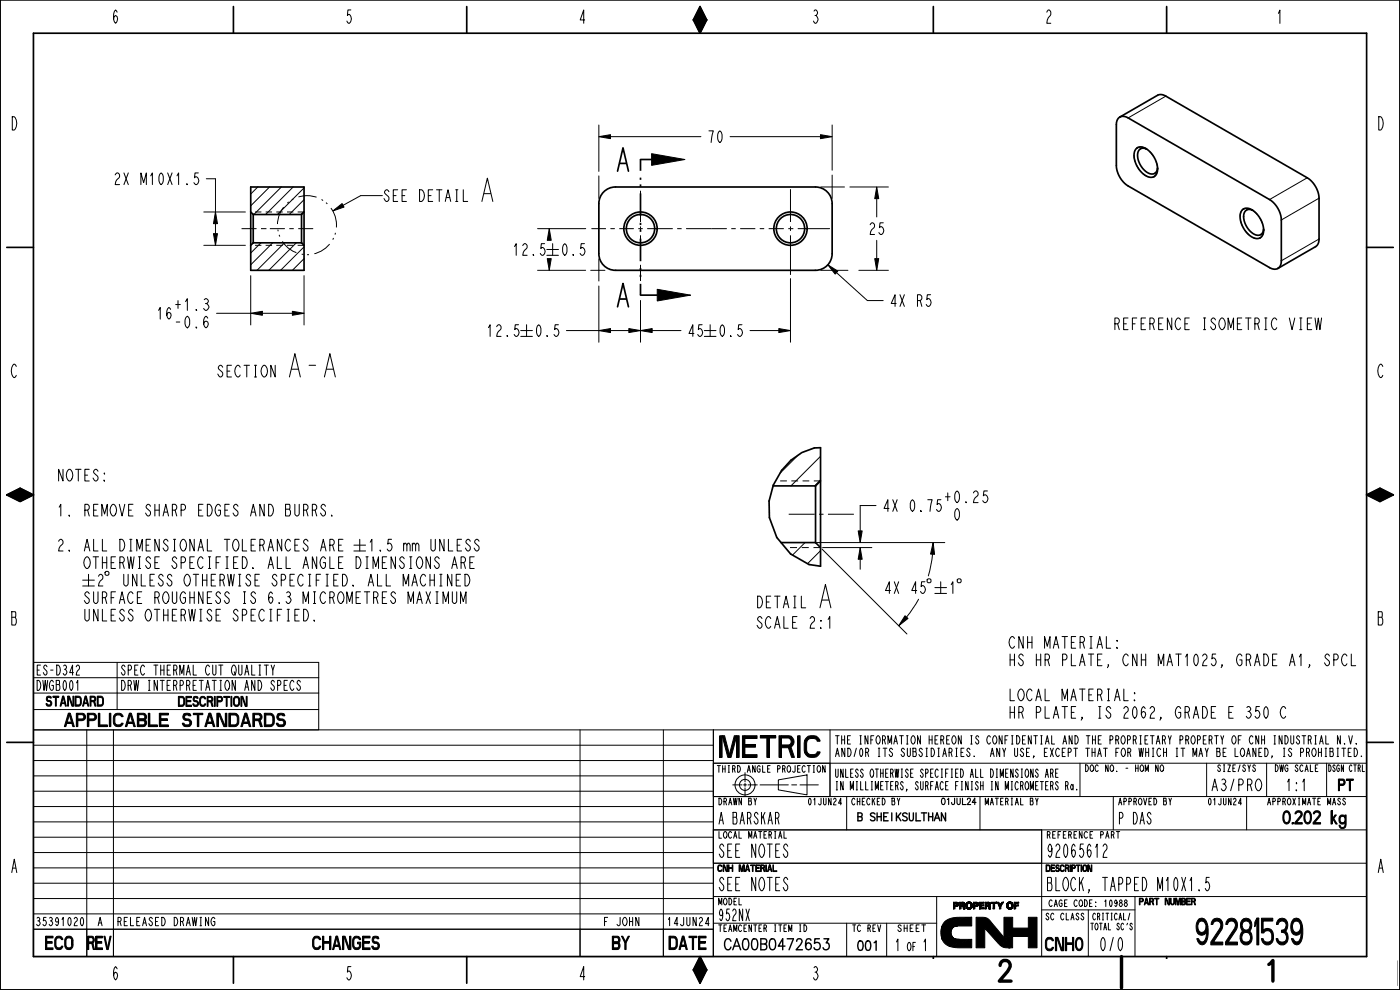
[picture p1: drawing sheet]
<svg xmlns="http://www.w3.org/2000/svg" width="420mm" height="297mm" viewBox="0 0 420 297" stroke-linecap="round" stroke-linejoin="round" font-family="sans-serif">
<g fill="#000">
<path d="M210 2l2 4h-4zM208 6h4l-2 4zM179.7 41l3.5-.6v1.2zM195.5 46.1l10 1.8-10 1.7zM246.2 40.4l3.5 .6-3.5 .6zM263 56.1l.6 3.5h-1.2zM64.6 63.6l.6 3.5h-1.2zM64 70.1h1.2l-.6 3.5zM99.9 63.3l2.7-2.2 .6 1zM164.8 68.6l.6 3.5h-1.2zM248.4 79.4l3 2-.8 .8zM75.2 94l3.5-.6v1.2z"/>
<path d="M87.7 93.4l3.5 .6-3.5 .6zM164.2 77.6h1.2l-.6 3.5zM179.7 99.2l3.5-.6v1.2zM188.7 98.6l3.5 .6-3.5 .6zM192.2 99.2l3.5-.6v1.2zM197.2 86.8l10 1.7-10 1.8zM233.7 98.6l3.5 .6-3.5 .6zM262.4 77.6h1.2l-.6 3.5zM2 148.5l4-2 4 2zM2 148.5h8l-4 2zM410 148.5l4-2 4 2zM410 148.5h8l-4 2z"/>
<path d="M257.5 159.3h1.2l-.6 3.5zM258.1 164.3l.6 3.5h-1.2zM280 162.8l.4 3.5-1.2-.1zM271.5 184.7l.9 .8-2.8 2.2zM59.2 214.4h.5v3.6h-.5zM283.4 276.6l8.1-1.4v2.6l-8.9 .1zM282.3 279.9h3.1zM282.3 279.8l3.1-.2zM282.3 280h3.1zM282.3 279.5h3.1v.1l-3.1 .2zM282.3 279.4l3.1-.1zM282.4 279.3l3-.1z"/>
<path d="M282.4 279.1h3.1l-.1 .1-3 .1zM282.4 279l3.1-.1zM282.4 278.9l3.1-.1zM282.4 278.8l3.2-.1zM282.4 278.7l3.3-.1-3.3 .2zM282.4 278.6l3.3-.1zM282.5 278.5l3.3-.1zM282.5 278.4l3.4-.1zM282.5 278.3h3.4zM282.5 278.2h3.5zM282.5 278.2l3.6-.1zM282.6 278.1l3.7-.1z"/>
<path d="M282.6 278l3.8-.1zM282.6 277.9h4.1zM282.6 277.9l4.8-.1zM283.5 276.5l1.1-.8 1.5-.4 5.4-.1zM292.9 275.2h2.4l1.2 .5 4.7 5.5 2.6-.2-3.7 2.6-4.6-5.1v5.9h-2.6zM308.5 275.2h2.6v9.2h-2.6zM210 287l2 4h-4zM208 291h4l-2 4zM284.7 283.8l6.8-2v2.5h-4.4zM282.3 280.1h3.1zM282.4 280.2l3-.1v.2l-3 .1zM282.4 280.4h3z"/>
<path d="M282.4 280.5h3.1zM282.4 280.6l3.1-.1v.2l-3.1 .1zM282.4 280.8h3.2zM282.4 280.9h3.2zM282.4 281h3.3zM282.5 281l3.2 .1zM282.5 281.1h3.3zM282.5 281.2h3.4zM282.5 281.3h3.5zM282.5 281.4h3.6zM282.6 281.5h3.5zM282.6 281.5h3.7z"/>
<path d="M282.6 281.6h3.8zM282.6 281.7h4zM282.7 281.7l4.2 .1zM282.7 281.8h4.9zM282.7 281.9l5.2-.1zM282.7 281.9l8.8-.1-6.8 2-1.2-.8zM300.1 283.6l3.7-2.6v3.4l-2.4-.1zM302.6 284.4h.5zM301.2 275.2h2.6v3.2h4.7v2.6h-4.7l-2.6 .2z"/>
</g>
<g fill="none" stroke="#000" stroke-width=".3">
<path d="M208 6h4l-2 4zM210 2l2 4h-4zM179.7 37.5v13.9M249.7 37.5v13.6M349.8 28.8l-11.3 6.6M61.9 53.6h2.7v10M77.3 56.1l-2.1 2.1M80.9 56.1l-5.7 5.7M84.4 56.1l-8.2 8.2M88 56.1l-8.3 8.2M91.2 56.4l-8 7.9M91.2 59.9l-4.4 4.4"/>
<path d="M114.7 58.7h-6.5l-5.3 2.9M179.7 41l3.5-.6v1.2zM179.7 52.8v6.7M183.2 41h27.1M192.2 57.2v9.4M195.5 46.1l10 1.8-10 1.7zM219 41h27.2M237.2 56.8v9.8M246.2 40.4l3.5 .6-3.5 .6zM246.3 56.1h7.1M249.7 52.5v7M255 56.1h11.5"/>
<path d="M263 56.1l.6 3.5h-1.2zM263 59.6v5.5M340.2 46.6l.3 1.8M341 49.6l1.1 1.6M342.9 52.1l1.7 1M343.1 52.3h.1M343.8 44.6a2.33 2.33 0 0 0-2.9 0M344.9 45.4l1.3 1.7M346.8 48.3l.4 1.1M347.1 51.9l-.4 .7-.9 .6M347.2 49.4h.1M347.2 49.4l.1 1"/>
<path d="M347.3 50.5h.1M347.3 50.5v.1M347.3 50.6h.1M347.3 50.6v.1M347.3 50.7h.1M392.2 53.3l-11.3 6.6M395.8 59.5l-11.4 6.5M61.1 73.6h12.5M61.1 63.6h12.5M64 70.1h1.2l-.6 3.5zM64.6 63.6l.6 3.5h-1.2zM64.6 67.1v3"/>
<path d="M72.5 68.6h4.5M76.5 73.6h1.9M76.5 63.6h1.9M78.3 72.8l-3.1 3.1M78.3 68.6h1.3M79.6 68.6h.1M79.7 73.6h1.9M79.7 63.6h1.9M81 68.6h4.5M81.8 72.8l-6.6 6.6M82.9 73.6h1.9M82.9 63.6h1.9"/>
<path d="M85.4 72.8l-8.3 8.3M86.1 73.6h1.9M86.1 63.6h1.9M86.8 68.6h1.3M88.9 72.8l-8.2 8.3M89.3 73.6h1.9M89.3 63.6h1.9M89.5 68.6h4.5M91.2 63.4l-.9 .9M91.2 74.1l-7 7M91.2 77.6l-3.5 3.5M99.9 63.3l2.7-2.2 .6 1z"/>
<path d="M161.3 68.6h14.4M164.1 74.8h3.5M164.1 76.6h3.5M164.2 77.6h1.2l-.6 3.5zM164.8 68.6l.6 3.5h-1.2zM165.8 73.1v3.5M177.4 68.6h4.4M179.7 77.7v6.6M183.1 68.6h1.4M185.8 68.6h4.4M191.5 68.6h1.3M192.2 67.9v1.4"/>
<path d="M192.2 70.6v4.9M192.2 76.8v1.3M192.2 79.5v4.8M194.2 68.6h7.7M203.2 68.6h1.3M205.9 68.6h12.2M219.4 68.6h1.3M222.1 68.6h4.5M228 68.6h1.3M230.6 68.6h4.6M236.5 68.6h1.5M237.2 67.9v1.4"/>
<path d="M237.2 70.6v11.9M239.4 68.6h9.6M248.4 79.4l3 2-.8 .8zM262.4 77.6h1.2l-.6 3.5zM263 72.1v5.5M372.1 64.2v.8M372.1 64.2h.1M372.2 66.2l.7 1.8M372.3 63.6l-.2 .6M372.3 63.6h.1M372.8 63l-.5 .6M373.1 62.7l-.4 .3"/>
<path d="M373.1 62.7h.1M373.5 69.1l1.3 1.4M373.6 62.5l-.5 .2M375.6 62.9l1.6 1.4M375.8 71.2l1.8 .3M377.2 64.3h.1M377.6 71.5h.1M378 65.5l.9 1.9M378.9 70.5l-.3 .3M378.9 70.4v.1M379.1 68.8h.1M379.1 68.8v.1"/>
<path d="M379.1 68.9h.1M379.1 69.1l-.2 1.3M379.1 69.1h.1M395.8 71.7l-11.4 6.5M65 94h10.2M75.2 94l3.5-.6v1.2zM75.2 82.7v14.8M78.7 94h9M87.7 93.4l3.5 .6-3.5 .6zM91.2 82.7v14.8M156.2 99.2h3.5M158 97.4v3.5"/>
<path d="M161.3 81.1h14.4M170 99.2h9.7M177.2 81.1h4.3M179.7 99.2l3.5-.6v1.2zM179.7 85.8v16.9M183.2 99.2h5.5M188.7 98.6l3.5 .6-3.5 .6zM192.2 99.2l3.5-.6v1.2zM192.2 90.1v12.6M195.7 99.2h8.6M197.2 86.8l10 1.7-10 1.8zM211.3 99.2h3.5"/>
<path d="M213.1 97.4v3.5M225 99.2h8.7M233.7 98.6l3.5 .6-3.5 .6zM237.2 83.6v19.1M246.3 81.1h8.1M251 81.8l9.2 8.4h4.8M257.7 81.1h8.8M156.2 100.9h3.5M211.3 100.9h3.5M239.4 136.6l-5.4 5.4M246.2 136.9l-8.9 8.9M2 148.5l4-2 4 2z"/>
<path d="M2 148.5h8l-4 2zM234.1 144.3h2M236.6 154.3h7.8M237.4 144.3h2.1M240.8 144.3h2M244.2 144.3h2M245.8 154.3h1.3M246.2 144l-1.8 1.8M248.4 154.3h7.8M257.5 159.3h1.2l-.6 3.5zM262.8 151.7h-4.7v7.6M410 148.5l4-2 4 2z"/>
<path d="M410 148.5h8l-4 2zM234.5 162.8h-.1M237 164.3h2.1M240.5 164.3h2.2M241.5 162.8l-3.7 3.7M244.1 164.3h2.1M245 162.8h38.5M246.2 165.2l-3.9 3.9M246.6 164.7l25.5 25.5M246.8 164.3h14.8M258.1 164.3l.6 3.5h-1.2zM258.1 167.8v3"/>
<path d="M267.2 177.2h-1.5l1.1-2.7v3.5M268.3 174.5l1.3 3.5M269.6 174.5l-1.3 3.5M275 177.2h-1.4l1.1-2.7v3.5M275.6 179.8l-3.6 5.3M277.5 174.5h-1l-.1 1.5 .3-.3a1.18 1.18 0 0 1 1 1.2 1.18 1.18 0 0 1-1 1.1l-.5-.6M278.2 173.9l.3-.2h.5l.3 .2v.6l-.3 .3h-.5l-.3-.3zM279.8 166.3l-.5 3.3-.8 3.2M280 162.8l.4 3.5-1.2-.1zM280.5 176.3h3.5M280.5 178h3.5M282.2 174.5v3.5"/>
<path d="M285.4 175.4l.5-.9v3.5M287.5 173.7h.6l.3 .2v.6l-.3 .3h-.6l-.3-.3v-.6zM10 198.7h85.6v14.2M35.1 198.7v14.2M271.5 184.7l.9 .8-2.8 2.2zM10 203.3h85.6M26 219v68M34 219v68M58 214h2.9v.4h-2.9zM59.2 214.4h.5v3.6h-.5zM95.6 207.9h-85.6v79.1h400v-68h-400h85.6v-6.1h-85.6M174 219v68"/>
<path d="M199 219v68M214 219v68v-8.2h-204h204M249 219v20M10 237.4h204M10 232.8h204M10 228.2h204M10 223.6h204M214 229h35v10h-35zM214 239h196M214 229h196M219.9 235.5h2.7M223.1 235.5h.9"/>
<path d="M223.5 231.8v2.8M223.5 235v.9M223.5 236.4v2.4M224.4 235.5h2.8M228 235.5h8.5M233.5 234l8.6-1.5v6l-8.6-1.5zM237.5 235.5h1.5M240 235.5h5.5M254 239v10M294 239v10M297.2 227l.5-2.5 .6 2.5M297.4 226.1h.7"/>
<path d="M324 229v10M334 239v10M362 229v10M374 239v10M380 229v10M398 229v10M10 255.8h204M10 251.2h204M10 246.6h204M10 242h204M214 259h196M312.5 249v38"/>
<path d="M410 249h-196v10h98.5M10 274.2h204M10 269.6h204M10 265h204M10 260.4h204M214 277h67M214 269h196M254 277v10M266 277v10M281 269v18M282.3 279.8l3.1-.2zM282.3 279.9h3.1z"/>
<path d="M282.3 280h3.1zM282.3 279.5h3.1v.1l-3.1 .2zM282.3 279.4l3.1-.1zM282.4 279.3l3-.1zM282.4 279.1h3.1l-.1 .1-3 .1zM282.4 279l3.1-.1zM282.4 278.9l3.1-.1zM282.4 278.8l3.2-.1zM282.4 278.7l3.3-.1-3.3 .2zM282.4 278.6l3.3-.1zM282.5 278.5l3.3-.1zM282.5 278.4l3.4-.1z"/>
<path d="M282.5 278.3h3.4zM282.5 278.2h3.5zM282.5 278.2l3.6-.1zM282.6 278.1l3.7-.1zM282.6 278l3.8-.1zM282.6 277.9h4.1zM282.6 277.9l4.8-.1zM283.4 276.6l8.1-1.4v2.6l-8.9 .1zM283.5 276.5l1.1-.8 1.5-.4 5.4-.1zM292.9 275.2h2.4l1.2 .5 4.7 5.5 2.6-.2-3.7 2.6-4.6-5.1v5.9h-2.6zM301.2 275.2h2.6v3.2h4.7v2.6h-4.7l-2.6 .2zM308.5 275.2h2.6v9.2h-2.6z"/>
<path d="M312.5 273h28M326.5 273v14M340.5 269v18M208 291h4l-2 4zM210 287l2 4h-4zM282.3 280.1h3.1zM282.4 280.2l3-.1v.2l-3 .1zM282.4 280.4h3zM282.4 280.5h3.1zM282.4 280.6l3.1-.1v.2l-3.1 .1zM282.4 280.8h3.2zM282.4 280.9h3.2z"/>
<path d="M282.4 281h3.3zM282.5 281l3.2 .1zM282.5 281.1h3.3zM282.5 281.2h3.4zM282.5 281.3h3.5zM282.5 281.4h3.6zM282.6 281.5h3.5zM282.6 281.5h3.7zM282.6 281.6h3.8zM282.6 281.7h4zM282.7 281.7l4.2 .1zM282.7 281.8h4.9z"/>
<path d="M282.7 281.9l8.8-.1-6.8 2-1.2-.8zM282.7 281.9l5.2-.1zM284.7 283.8l6.8-2v2.5h-4.4zM300.1 283.6l3.7-2.6v3.4l-2.4-.1zM302.6 284.4h.5zM314.1 290.7l.4-.7h.3a1.43 1.43 0 0 1-.3 2.3l-.4 1.7h1.2"/>
<circle cx="223.5" cy="235.5" r="3"/>
<circle cx="223.5" cy="235.5" r="1.66"/>
</g>
<g fill="none" stroke="#000" stroke-width=".51">
<path d="M0 0h420v297h-420zM10 10h400v277h-400zM70 2v8M140 2v8M208 6h4M208 6l2-4 2 4M208 6l2 4 2-4M280 2v8M350 2v8M336 35.1l11.3-6.5 .7-.2 1.1 .1 43.1 24.8a7.8 7.8 0 0 1 3.6 6.2v12.2l-.4 1.6-.7 .7-11.3 6.5M336 35.1l-.7 .8-.3 1.3-.1 12.5a7.8 7.8 0 0 0 3.6 6.1l42.4 24.5 1.4 .5 1.1-.3M336 35.1l1.1-.2 1.4 .5 42.4 24.5a7.8 7.8 0 0 1 3.5 6.1v12.5l-.3 1.3-.7 .7"/>
<path d="M75.2 56.1h16v25h-16zM181.5 57.3a5 5 0 0 1 3.2-1.2h60a5 5 0 0 1 5 5v15a5 5 0 0 1-5 5h-60a5 5 0 0 1-5-5v-15a5 5 0 0 1 1.8-3.8zM185.3 51.4l1.6-7 1.7 7M185.9 49h2M192.2 53.3v.7M192.2 55.3v.7M192.2 58v6.8M195.5 47.9h-3.3v3.3M340.9 44.6a2.73 2.73 0 0 1 3.9 .7 6.6 6.6 0 0 1 2.1 7.1 2.29 2.29 0 0 1-3.5 0 6.8 6.8 0 0 1-2.7-7.5zM344.1 44.7a1.85 1.85 0 0 0-2.2 .1 1.85 1.85 0 0 0-.6 2.1 5.5 5.5 0 0 0 4.6 5.3 1.97 1.97 0 0 0 1.4-1.8M2 74.2h8M75.2 63.6l.8 .7"/>
<path d="M76 64.3v8.5M76 72.8h14.5M76 72.8l-.8 .8M76 64.3h14.5M90.5 72.8l.7 .8M90.5 64.3v8.5M91.2 63.6l-.7 .7M192.2 66.8v.7M192.2 68.9v.7M192.2 71.6v6.8M372.7 63a2.73 2.73 0 0 1 3.9 .7 6.6 6.6 0 0 1 2.1 7 2.29 2.29 0 0 1-3.5 .1 6.8 6.8 0 0 1-2.7-7.5zM375.5 63l.4 .1"/>
<path d="M375.5 63a1.82 1.82 0 0 0-1.9 .3 1.82 1.82 0 0 0-.5 2 5.5 5.5 0 0 0 4.6 5.3 1.97 1.97 0 0 0 1.4-1.9M410 74.2h8M185.3 92l1.6-7 1.7 7M185.9 89.7h2M192.2 80.4v.7M192.2 82.4v.7M192.2 85.2v3.3h5M237.3 138.1l3.3-2.3 3.7-1.4 1.9-.1v35.6l-3.5-.5-5.5-3.2-4.1-4.9-2.2-6a19.3 19.3 0 0 1 6.4-17.2zM2 148.5l4 2 4-2M2 148.5h8M2 148.5l4-2 4 2M232 145.8h12.7"/>
<path d="M244.7 145.8v17M246.2 144.3l-1.5 1.5M410 148.5h8M410 148.5l4-2 4 2M410 148.5l4 2 4-2M234.4 162.8h10.3M244.7 162.8l1.5 1.5M2 222.7h8M410 222.7h8M70 287v8M140 287v8M208 291h4"/>
<path d="M208 291l2 4 2-4M208 291l2-4 2 4M280 287v8"/>
<circle cx="192.2" cy="68.6" r="5"/>
<circle cx="192.2" cy="68.6" r="4.3"/>
<circle cx="237.2" cy="68.6" r="5"/>
<circle cx="237.2" cy="68.6" r="4.3"/>
</g>
<path d="M58 214.2h2.9" fill="none" stroke="#000" stroke-width=".43"/>
<path d="M101 67.6a8.9 8.9 0 0 0-13-7.9 8.9 8.9 0 0 0-1 15.1 8.9 8.9 0 0 0 13.9-6l.1-1.2" fill="none" stroke="#000" stroke-width=".3" stroke-dasharray="5.5 1.7 .5 1.1 .5 1.7" stroke-linecap="butt"/>
<path d="M275 287.8h144.2v8.6h-144.2z" fill-rule="evenodd" fill="#fff"/>
<path d="M300.1 289.6a1.52 1.52 0 0 1 1-1.4h1a1.58 1.58 0 0 1 .7 2.3l-.5 .9-2.5 2.9h3.5" fill="none" stroke="#000" stroke-width="1"/>
<path d="M217 281.4h32.2v4.6h-32.2z" fill-rule="evenodd" fill="#fff"/>
<g fill="none" stroke="#000" stroke-width=".42">
<path d="M219.3 282.4a.98 .98 0 0 0-1.2-.8 .98 .98 0 0 0-.7 1.3l.1 1.2a.89 .89 0 0 0 .9 .9 .89 .89 0 0 0 .9-.9M219.9 284.9l1.1-3.3 1.2 3.3M220.3 283.8h1.5M223.2 281.8l.7-.2a1.94 1.94 0 0 1 .6 2.7l-.2 .5-.7 .1a2.35 2.35 0 0 1-.4-3.1zM225.9 281.8l.6-.2a1.55 1.55 0 0 1 .8 1.9l-.4 1.3-.6 .1a1.57 1.57 0 0 1-.8-1.9zM228.3 283.2h1.1a.9 .9 0 0 1 .7 .9 .9 .9 0 0 1-.7 .8h-1.1v-3.3h1.1a.8 .8 0 0 1 .7 .8 .8 .8 0 0 1-.7 .8M231.2 281.8l.7-.2a1.55 1.55 0 0 1 .8 1.9l-.4 1.3-.7 .1a2.35 2.35 0 0 1-.4-3.1zM235.5 283.8h-2l1.3-2.2v3.3M236.2 281.6h1.9l-1.4 3.3M239 282.4l.2-.5 .3-.3 .8 .2a1.03 1.03 0 0 1-.1 1.6l-1.3 1.5h1.9M243.3 282.1a.82 .82 0 0 0-1.2-.3 3.1 3.1 0 0 0 0 3 .96 .96 0 0 0 1.3-.9 .96 .96 0 0 0-1.3-.9l-.4 .8M245.9 281.6h-1.4l-.1 1.4a1.05 1.05 0 0 1 1.4 .1 1.05 1.05 0 0 1 0 1.4 1.05 1.05 0 0 1-1.4 .1l-.2-.3"/>
<path d="M247.2 281.6h1.5l-.8 1.3a1.01 1.01 0 0 1 .8 1.5 1.01 1.01 0 0 1-1.7-.1"/>
</g>
<path d="M257 243.7h26.8v3.3h-26.8z" fill-rule="evenodd" fill="#fff"/>
<g fill="none" stroke="#000" stroke-width=".42">
<path d="M257.4 245l1.2 .2v.8l-.4 .2h-.8v-2.3l1.2 .2v.7l-.4 .2M262.5 244.2a.73 .73 0 0 0-.7-.4 .73 .73 0 0 0-.6 .6l.4 .5 .7 .3a.57 .57 0 0 1 .2 .6 .57 .57 0 0 1-.4 .4h-.7l-.2-.3M263.2 243.9v2.3M263.2 245h1.2M264.4 243.9v2.3M265.2 245h.8M266.5 243.9h-1.3v2.3h1.3M267.6 243.9v2.3M269 243.9v2.3M269.4 244.9l.9 1.3M270.3 243.9l-1.3 1.5M272.2 244.2a.68 .68 0 0 0-.9-.3 .68 .68 0 0 0-.4 .8l1.1 .5a.57 .57 0 0 1 .2 .6 .57 .57 0 0 1-.5 .4h-.7l-.2-.3"/>
<path d="M272.8 243.9v1.7l.3 .6h.2l.7-.3v-2M274.9 243.9v2.3h1.3M276.5 243.9h1.5M277.2 243.9v2.3M278.6 245h1.2M278.6 243.9v2.3M279.8 243.9v2.3M280.3 246.2l.9-2.3 .8 2.3M280.6 245.4h1.1M283.7 243.9v2.3l-1.2-2.3v2.3"/>
</g>
<path d="M282.3 239.4h10.7v2.6h-10.7z" fill-rule="evenodd" fill="#fff"/>
<path d="M282.7 239.6l.2-.1a1.03 1.03 0 0 1 .7 .9 1.03 1.03 0 0 1-.7 1l-.4-.8zM284.2 239.8l.4-.3v1.9M286.4 239.5l-.1 1.7-.6 .1-.2-.6M287.1 239.5v1.3l.5 .6 .5-.3v-1.6M288.8 239.5v1.9h1M290.3 239.9l.3-.4 .5 .1v.6l-.9 1.2h1M292.8 240.7h-1.1l.8-1.2v1.9" fill="none" stroke="#000" stroke-width=".34"/>
<path d="M257 282h6.9v4h-6.9z" fill-rule="evenodd" fill="#fff"/>
<path d="M257.7 282.4l.6-.1a1.66 1.66 0 0 1 .5 2.3l-.2 .4-.6 .1a1.66 1.66 0 0 1-.5-2.3zM260 282.4l.6-.1a1.66 1.66 0 0 1 .5 2.3l-.2 .4-.6 .1a1.66 1.66 0 0 1-.5-2.3zM262.3 282.8l.6-.5v2.8" fill="none" stroke="#000" stroke-width=".42"/>
<text font-size="10.4" x="355.3" y="283.5">92281539</text>
<text font-size="9.8" x="318.2" y="295.7">NOT FOR PRODUCTION</text>
<g font-size="9.1">
<text x="143.6" y="60.4">A</text>
<text x="85.5" y="113.1">A-A</text>
<text x="244.9" y="182.4">A</text>
</g>
<text font-size="8.5" x="213.3" y="227.2">METRIC</text>
<g font-size="5.2">
<text x="33.5" y="7">6</text>
<text x="103.5" y="7">5</text>
<text x="173.5" y="7">4</text>
<text x="243.5" y="7">3</text>
<text x="313.5" y="7">2</text>
<text x="382.8" y="7">1</text>
<text x="3.1" y="39">D</text>
<text x="413.1" y="39">D</text>
<text x="3.1" y="113.3">C</text>
<text x="413.1" y="113.3">C</text>
<text x="3.1" y="187.5">B</text>
<text x="413.1" y="187.5">B</text>
<text x="19.3" y="218">APPLICABLE</text>
<text x="60.5" y="218">STANDARDS</text>
<text x="381.1" y="247.2">0.202 kg</text>
<text x="215.3" y="257.2">SEE NOTES</text>
<text x="313.8" y="257.2">92065612</text>
<text x="3.1" y="261.8">A</text>
<text x="413.1" y="261.8">A</text>
<text x="215.3" y="267.2">SEE NOTES</text>
<text x="313.8" y="267.2">BLOCK, TAPPED M10X1.5</text>
<text x="13.4" y="284.9">ECO REV</text>
<text x="93.1" y="284.9">CHANGES</text>
<text x="183.4" y="284.9">BY</text>
<text x="200.3" y="284.9">DATE</text>
<text x="313.3" y="285.2">CNH0</text>
<text x="329.6" y="285.2">0/0</text>
<text x="33.5" y="294">6</text>
<text x="103.5" y="294">5</text>
<text x="173.5" y="294">4</text>
<text x="243.5" y="294">3</text>
</g>
<g font-size="4.6">
<text x="212" y="42.8">70</text>
<text x="33.9" y="55.4">2X M10X1.5</text>
<text x="114.7" y="60.4">SEE DETAIL</text>
<text x="260.4" y="70.3">25</text>
<text x="153.6" y="76.6">12.5</text>
<text x="168.1" y="76.6">0.5</text>
<text x="46.8" y="95.7">16</text>
<text x="52" y="93.1">+1.3</text>
<text x="266.7" y="91.9">4X R5</text>
<text x="52" y="98.4">-0.6</text>
<text x="145.7" y="100.9">12.5</text>
<text x="160.3" y="100.9">0.5</text>
<text x="206.1" y="100.9">45</text>
<text x="215.4" y="100.9">0.5</text>
<text x="332.6" y="98.9">REFERENCE ISOMETRIC VIEW</text>
<text x="64.4" y="113.1">SECTION</text>
<text x="16.9" y="144.3">NOTES:</text>
<text x="16.9" y="154.8">1. REMOVE SHARP EDGES AND BURRS.</text>
<text x="264.6" y="153.4">4X 0.75</text>
<text x="283" y="150.8">+0.25</text>
<text x="285.9" y="156">0</text>
<text x="16.9" y="165.3">2. ALL DIMENSIONAL TOLERANCES ARE ± 1.5 mm UNLESS</text>
<text x="24.8" y="170.5">OTHERWISE SPECIFIED. ALL ANGLE DIM</text>
<text x="114.1" y="170.5">ENSIONS ARE</text>
<text x="24.8" y="175.8">± 2° UNLESS OTHERWISE SPECIFIED. ALL MACHINED</text>
<text x="24.8" y="181">SURFACE ROUGHNESS IS 6.</text>
<text x="85.2" y="181">3 MICROMETRES MAXIMUM</text>
<text x="226.3" y="182.4">DETAIL</text>
<text x="24.8" y="186.3">UNLESS OTHERWISE SPECIFIED.</text>
<text x="226.3" y="188.5">SCALE 2:1</text>
<text x="302.4" y="194.5">CNH MATERIAL:</text>
<text x="302.4" y="199.7">HS HR PLATE, CNH MAT1025, GRADE A1, SPCL</text>
<text x="302.4" y="210.2">LOCAL MATERIAL:</text>
<text x="302.4" y="215.5">HR PLATE, IS 2062, GRADE E 350 C</text>
<text x="363" y="237.2">A3/PRO</text>
<text x="385.5" y="237.2">1:1</text>
<text x="401.3" y="237.2">PT</text>
<text x="215.3" y="247.2">A BARSKAR</text>
<text x="335.3" y="247.2">P DAS</text>
<text x="215.3" y="276.2">952NX</text>
<text x="268.2" y="285.2">1</text>
<text x="276.5" y="285.2">1</text>
</g>
<g font-size="3.9">
<text x="10.7" y="202.5">ES-D342</text>
<text x="37" y="202.5">SPEC THERMAL CUT QUALITY</text>
<text x="10.7" y="207.1">DWGB001</text>
<text x="37" y="207.1">DRW INTERPRETATION AND SPECS</text>
<text x="13.8" y="211.9">STANDARD</text>
<text x="53.5" y="211.9">DESCRIPTION</text>
</g>
<g font-size="3.3">
<text x="250.3" y="223.2">THE INFORMATION HEREON IS CONFIDENTIAL AND THE PROPRIETARY PROPERTY OF CNH</text>
<text x="250.3" y="227">AND/0R ITS SUBSIDIARIES.</text>
<text x="298.7" y="227">ANY USE, EXCEPT THAT FOR WHICH IT MAY BE LOANED, IS</text>
<text x="381.6" y="223.2">INDUSTRIAL N.V.</text>
<text x="389.8" y="227">PROHIBITED.</text>
<text x="250.3" y="233.2">UNLESS OTHERWISE SPECIFIED ALL DIMENSIONS ARE</text>
<text x="250.3" y="237">IN MILLIMETERS, SURFACE FINISH IN MICROMETERS Ra.</text>
<text x="10.2" y="277.7">35391020</text>
<text x="29.1" y="277.7">A</text>
<text x="34.9" y="277.7">RELEASED DRAWING</text>
<text x="180.7" y="277.7">F JOHN</text>
<text x="199.7" y="277.7">14JUN24</text>
<text x="272" y="285.2">OF</text>
</g>
<text font-size="2.9" x="285.9" y="272.7">PROPERTY OF</text>
<g font-size="2.6">
<text x="214.9" y="231.7">THIRD ANGLE PROJECTION</text>
<text x="325.3" y="231.5">DOC NO. - HOM NO</text>
<text x="364.8" y="231.5">SIZE/SYS</text>
<text x="382" y="231.5">DWG SCALE</text>
<text x="398.1" y="231.5">DSGN CTRL</text>
<text x="215.3" y="241.5">DRAWN BY</text>
<text x="241.8" y="241.5">01JUN24</text>
<text x="255.3" y="241.5">CHECKED BY</text>
<text x="295.3" y="241.5">MATERIAL BY</text>
<text x="335.3" y="241.5">APPROVED BY</text>
<text x="361.8" y="241.5">01JUN24</text>
<text x="379.6" y="241.5">APPROXIMATE MASS</text>
<text x="215.3" y="251.5">LOCAL MATERIAL</text>
<text x="313.8" y="251.5">REFERENCE PART</text>
<text x="215.3" y="261.5">CNH MATERIAL</text>
<text x="313.8" y="261.5">DESCRIPTION</text>
<text x="215.3" y="271.5">MODEL</text>
<text x="313.3" y="276">SC CLASS</text>
<text x="314.1" y="272">CAGE CODE: 10988</text>
<text x="327.5" y="276">CRITICAL/</text>
<text x="341.8" y="271.5">PART NUMBER</text>
<text x="215.3" y="279.5">TEAMCENTER ITEM ID</text>
<text x="255.4" y="279.5">TC REV</text>
<text x="268.9" y="279.5">SHEET</text>
<text x="326.8" y="279">TOTAL SC'S</text>
</g>
</svg>
